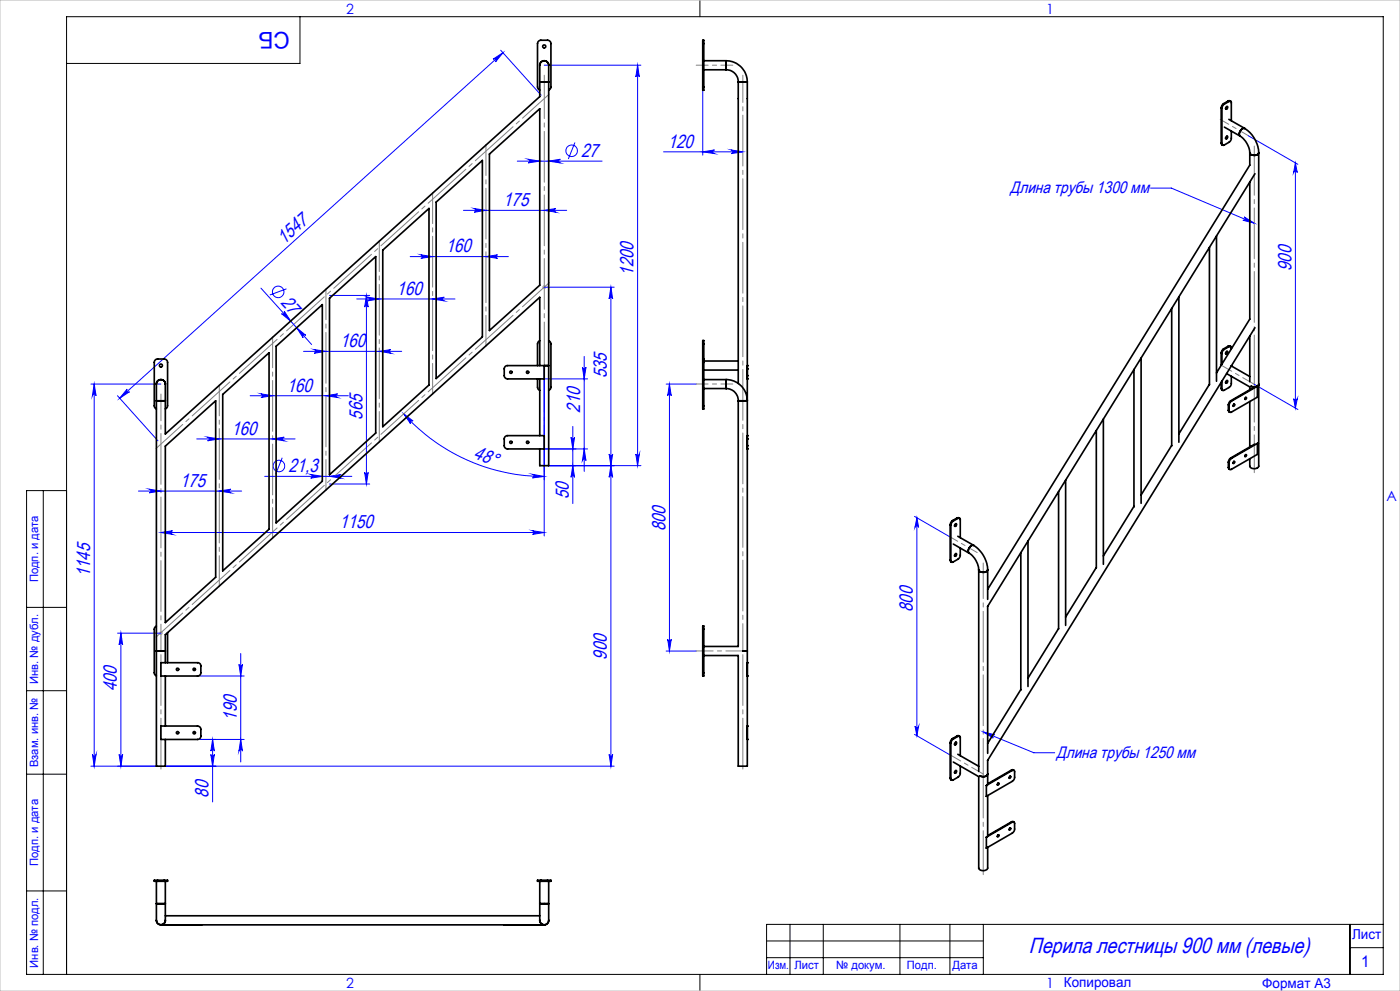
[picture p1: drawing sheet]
<svg xmlns="http://www.w3.org/2000/svg" width="420mm" height="297mm" viewBox="0 0 420 297" stroke-linecap="round" stroke-linejoin="round" font-family="sans-serif">
<g fill="none" stroke="#00f" stroke-width=".3">
<path d="M147.9 17.7l3-1.9-2.2 2.8a.55 .55 0 0 0 0-.8 .55 .55 0 0 0-.8-.1zM150.2 15.1l12.1 13.4M150.9 15.8l-115 103.6M163.3 19.5h29M191.3 19.5l.5 3.6a.53 .53 0 0 0-.5-.6 .53 .53 0 0 0-.6 .6zM191.3 19.5v120.1M210.8 27.1v19.4M155.2 48.3h25.4M158.4 47.7l3.5 .6-3.5 .5a.55 .55 0 0 0 .5-.5 .55 .55 0 0 0-.5-.6zM164.6 48.3l3.5-.6a.55 .55 0 0 0-.5 .6 .55 .55 0 0 0 .5 .5zM172.5 42.7l-2 5M199.1 45.5h23.7"/>
<path d="M210.8 45.5l3.5-.6a.55 .55 0 0 0-.5 .6 .55 .55 0 0 0 .5 .5zM219.3 44.9l3.5 .6-3.5 .5a.55 .55 0 0 0 .6-.5 .55 .55 0 0 0-.6-.6zM345.2 56.4h6.2l24.9 10.5M374.5 40.7l14.9 8.5M388.6 48.9l.6 2.8a.56 .56 0 0 0-.6-.4 .56 .56 0 0 0-.5 .4zM388.6 48.9v73.4M123 76.9h29.5M126.3 76.4l3.5 .5-3.5 .5a.53 .53 0 0 0 .5-.5 .53 .53 0 0 0-.5-.5zM139 63h31M142.3 62.5l3.5 .5-3.5 .6a.55 .55 0 0 0 .5-.5 .55 .55 0 0 0-.5-.6zM145.8 76.9l3.5-.5a.53 .53 0 0 0-.5 .5 .53 .53 0 0 0 .5 .5zM163.3 63l3.5-.5a.55 .55 0 0 0-.5 .6 .55 .55 0 0 0 .5 .5z"/>
<path d="M373.2 65l3.1 1.9-3.4-.9a.53 .53 0 0 0 .6-.3 .53 .53 0 0 0-.3-.7zM78.3 86.4l15.2 16.9M84.5 94a.55 .55 0 0 0 .7 0 .55 .55 0 0 0 .1-.7l1.9 2.9zM85.9 86.6l-4.9 1.8M89 98.2l2.7 2.3a.52 .52 0 0 0-.7 0 .52 .52 0 0 0-.1 .7zM98.8 88.5h12.1M107 89.6h29.5M109.9 88.5l.6 3.5a.53 .53 0 0 0-.6-.5 .53 .53 0 0 0-.5 .5zM109.9 88.5v56.6M110.3 89.1l3.5 .5-3.5 .6a.55 .55 0 0 0 .5-.6 .55 .55 0 0 0-.5-.5zM129.8 89.6l3.5-.5a.55 .55 0 0 0-.6 .5 .55 .55 0 0 0 .6 .6zM163.3 86.1h21"/>
<path d="M183.3 86.1l.5 3.5a.53 .53 0 0 0-.5-.5 .53 .53 0 0 0-.6 .5zM183.3 86.1v143.5M27.3 115.1h21M28.3 115.1l.5 3.5a.55 .55 0 0 0-.5-.5 .55 .55 0 0 0-.6 .5zM28.3 115.1v114.5M35.2 118.6l12.2 13.5M38.1 116.6a.52 .52 0 0 0 0 .8 .52 .52 0 0 0 .7 0l-2.9 2zM75 118.6h29.5M78.3 118l3.5 .6-3.5 .5a.55 .55 0 0 0 .5-.5 .55 .55 0 0 0-.5-.6zM91.1 105.3h29.4M94.3 104.8l3.5 .5-3.5 .6a.55 .55 0 0 0 .5-.6 .55 .55 0 0 0-.5-.5zM97.8 118.6l3.5-.6a.55 .55 0 0 0-.6 .6 .55 .55 0 0 0 .6 .5z"/>
<path d="M113.8 105.3l3.5-.5a.55 .55 0 0 0-.5 .5 .55 .55 0 0 0 .5 .6zM163.3 109.6v51M163.3 113.6h13M174.7 110.1a.53 .53 0 0 0 .6 .5 .53 .53 0 0 0 .5-.5l-.5 3.5zM175.3 106.8v34.5M199.8 115.1h9M200.8 115.1v80M200.8 115.1l.6 3.5a.53 .53 0 0 0-.6-.5 .53 .53 0 0 0-.5 .5zM376.3 115.2l13.1 7.5M388.1 119.5a.58 .58 0 0 0 .5 .4 .58 .58 0 0 0 .6-.4l-.6 2.8zM59 131.5h29.5M62.3 131l3.5 .5-3.5 .6a.55 .55 0 0 0 .5-.5 .55 .55 0 0 0-.5-.6z"/>
<path d="M81.8 131.5l3.5-.5a.55 .55 0 0 0-.5 .6 .55 .55 0 0 0 .5 .5zM84.7 137.2l-2 4.9M121.1 124l2.8 2.2a.54 .54 0 0 0-.7 0 .54 .54 0 0 0 0 .7zM121.1 124a56.7 56.7 0 0 0 42.2 18.8M163.3 134.5h13M164.3 139.6h28M171.3 131.1a.53 .53 0 0 0 .5 .5 .53 .53 0 0 0 .6-.5l-.6 3.4zM171.8 127.8v23.1M171.8 139.6l.6 3.4a.53 .53 0 0 0-.6-.5 .53 .53 0 0 0-.5 .5zM175.3 134.5l.5 3.5a.53 .53 0 0 0-.5-.5 .53 .53 0 0 0-.6 .5zM182.7 136.1a.53 .53 0 0 0 .6 .5 .53 .53 0 0 0 .5-.5l-.5 3.5zM183.3 139.6l.5 3.4a.53 .53 0 0 0-.5-.5 .53 .53 0 0 0-.6 .5z"/>
<path d="M190.7 136.1a.53 .53 0 0 0 .6 .5 .53 .53 0 0 0 .5-.5l-.5 3.5zM41.5 147.2h31M44.8 146.6l3.5 .6-3.5 .5a.55 .55 0 0 0 .5-.5 .55 .55 0 0 0-.5-.6zM48.3 159.6l3.5-.5a.55 .55 0 0 0-.5 .5 .55 .55 0 0 0 .5 .6zM48.3 159.6h115M65.8 147.2l3.5-.6a.55 .55 0 0 0-.6 .6 .55 .55 0 0 0 .6 .5zM79.4 142.8h26.2M93.2 142.2l3.5 .6-3.5 .5a.55 .55 0 0 0 .5-.6 .55 .55 0 0 0-.5-.5zM98.8 142.8l3.5-.6a.55 .55 0 0 0-.5 .5 .55 .55 0 0 0 .5 .6zM98.8 145.1h12.1M109.4 141.6a.53 .53 0 0 0 .5 .5 .53 .53 0 0 0 .6-.5l-.6 3.5zM159.8 142.2l3.5 .6-3.6 .4a.53 .53 0 0 0 .6-.5 .53 .53 0 0 0-.5-.5z"/>
<path d="M159.8 159.1l3.5 .5-3.5 .6a.55 .55 0 0 0 .5-.6 .55 .55 0 0 0-.5-.5zM274.4 154.8l10.3 6M275.1 155.2l.5 2.8a.56 .56 0 0 0-.6-.4 .56 .56 0 0 0-.5 .4zM275.1 155.2v65.3M35.3 189.8h13M36.3 189.8l.5 3.4a.53 .53 0 0 0-.5-.5 .53 .53 0 0 0-.6 .5zM36.3 189.8v39.8M71.7 199.1a.53 .53 0 0 0 .5 .5 .53 .53 0 0 0 .5-.5l-.5 3.5zM72.2 195.9v32.4M199.8 195.1h9M200.3 191.6a.53 .53 0 0 0 .5 .5 .53 .53 0 0 0 .6-.5l-.6 3.5zM59.3 202.6h13.9"/>
<path d="M274.5 217.6a.56 .56 0 0 0 .5 .5 .56 .56 0 0 0 .6-.5l-.5 2.9zM295 219.4l15.2 6.2h6.2M295 219.4l3.4 .8a.53 .53 0 0 0-.7 .3 .53 .53 0 0 0 .3 .7zM27.7 226.1a.55 .55 0 0 0 .6 .5 .55 .55 0 0 0 .5-.5l-.5 3.5zM35.7 226.1a.53 .53 0 0 0 .6 .5 .53 .53 0 0 0 .5-.5l-.5 3.5zM46.9 229.6h-19.6M49.6 229.6h134.7M59.3 221.6h13.9M63.3 226.1a.53 .53 0 0 0 .5 .5 .53 .53 0 0 0 .5-.5l-.5 3.5zM63.8 221.6v18.7M63.8 221.6l.5 3.5a.53 .53 0 0 0-.5-.5 .53 .53 0 0 0-.5 .5zM72.2 221.6l.5 3.5a.53 .53 0 0 0-.5-.5 .53 .53 0 0 0-.5 .5z"/>
<path d="M182.7 226.1a.53 .53 0 0 0 .6 .5 .53 .53 0 0 0 .5-.5l-.5 3.5zM274.4 220.1l10.3 6"/>
<circle cx="171.5" cy="45.2" r="1.73"/>
<circle cx="83.4" cy="87.5" r="1.72"/>
<circle cx="83.7" cy="139.7" r="1.73"/>
</g>
<path d="M162.8 86.1h1M162.9 85.7l.7 .7M163.3 85.6v1M163.6 85.7l-.7 .7M47.8 189.8h1M47.9 189.4l.7 .7M48.3 189.3v.9M48.6 189.4l-.7 .7" fill="none" stroke="#c0c0c0" stroke-width=".7" stroke-linecap="butt"/>
<path d="M222.9 195.1h-14" fill="none" stroke="#808080" stroke-width=".3" stroke-dasharray="15.2 1.3 1.3 1.3" stroke-dashoffset="10.1"/>
<path d="M222.9 195.1v-172.6" fill="none" stroke="#808080" stroke-width=".3" stroke-dasharray="15.2 1.3 1.3 1.3" stroke-dashoffset="7.1"/>
<path d="M48.3 231.6v-36.5M222.9 231.6v-36.5" fill="none" stroke="#808080" stroke-width=".3" stroke-dasharray="15.2 1.3 1.3 1.3" stroke-dashoffset="-1.1"/>
<path d="M219.9 19.5h-11M219.9 115.1h-11" fill="none" stroke="#808080" stroke-width=".3" stroke-dasharray="15.2 1.3 1.3 1.3" stroke-dashoffset="11.6"/>
<path d="M376.3 115.2l-10.2-5.9M295 232l-10.2-5.9" fill="none" stroke="#808080" stroke-width=".3" stroke-dasharray="15.2 1.3 1.3 1.3" stroke-dashoffset="11.2"/>
<path d="M295 232v-63.3" fill="none" stroke="#808080" stroke-width=".3" stroke-dasharray="15.2 1.3 1.3 1.3" stroke-dashoffset="4.6"/>
<path d="M295 262.1v-30.1" fill="none" stroke="#808080" stroke-width=".3" stroke-dasharray="15.2 1.3 1.3 1.3" stroke-dashoffset="2.1"/>
<path d="M374.5 40.6l-8.4-4.8M293.2 165.6l-8.4-4.9" fill="none" stroke="#808080" stroke-width=".3" stroke-dasharray="15.2 1.3 1.3 1.3" stroke-dashoffset="12.3"/>
<path d="M376.3 115.2v-71.4" fill="none" stroke="#808080" stroke-width=".3" stroke-dasharray="15.2 1.3 1.3 1.3" stroke-dashoffset=".5"/>
<path d="M376.3 141.7v-26.5" fill="none" stroke="#808080" stroke-width=".3" stroke-dasharray="15.2 1.3 1.3 1.3" stroke-dashoffset="3.9"/>
<path d="M163.3 109.5v-87" fill="none" stroke="#808080" stroke-width=".3" stroke-dasharray="15.2 1.3 1.3 1.3" stroke-dashoffset="2.2"/>
<path d="M163.3 141.5v-32" fill="none" stroke="#808080" stroke-width=".3" stroke-dasharray="15.2 1.3 1.3 1.3" stroke-dashoffset="1.1"/>
<path d="M48.3 195.1v-77" fill="none" stroke="#808080" stroke-width=".3" stroke-dasharray="15.2 1.3 1.3 1.3" stroke-dashoffset="7.2"/>
<path d="M46.8 134.4l118-106.2M46.8 190.9l118-106.2" fill="none" stroke="#808080" stroke-width=".3" stroke-dasharray="15.2 1.3 1.3 1.3" stroke-dashoffset="4.4"/>
<path d="M129.8 118.2v-60.5M145.8 103.8v-60.5M113.8 132.6v-60.5M97.8 147v-60.5M65.8 175.8v-60.5M81.8 161.4v-60.5" fill="none" stroke="#808080" stroke-width=".3" stroke-dasharray="15.2 1.3 1.3 1.3" stroke-dashoffset="5.9"/>
<g fill="none" stroke="#000" stroke-width=".3">
<path d="M90 5v14h-70M210 0v5M13 147v145M20 147h-12v145h407v-287h-395v287M8 182h12M8 207h12M8 232h12M8 267h12M237 277v15M247 277v15M270 277v15M285 277v15"/>
<path d="M295 277v15M405 277v15M415 277h-185v15M210 292v5M230 282h65M230 287h65M405 284h10"/>
</g>
<path d="M0 0h420v297h-420z" fill="none" stroke="#c0c0c0" stroke-width=".3"/>
<g fill="#00f">
<path d="M373.2 65l3.1 1.9-3.4-.9a.53 .53 0 0 0 .6-.3 .53 .53 0 0 0-.3-.7zM295 219.4l3.4 .8a.53 .53 0 0 0-.7 .3 .53 .53 0 0 0 .3 .7z"/>
<path d="M36.3 189.8l.5 3.4a.53 .53 0 0 0-.5-.5 .53 .53 0 0 0-.6 .5zM35.7 226.1a.53 .53 0 0 0 .6 .5 .53 .53 0 0 0 .5-.5l-.5 3.5zM183.3 86.1l.5 3.5a.53 .53 0 0 0-.5-.5 .53 .53 0 0 0-.6 .5zM182.7 136.1a.53 .53 0 0 0 .6 .5 .53 .53 0 0 0 .5-.5l-.5 3.5z"/>
<path d="M89 98.2l2.7 2.3a.52 .52 0 0 0-.7 0 .52 .52 0 0 0-.1 .7zM84.5 94a.55 .55 0 0 0 .7 0 .55 .55 0 0 0 .1-.7l1.9 2.9z"/>
<path d="M159.8 159.1l3.5 .5-3.5 .6a.55 .55 0 0 0 .5-.6 .55 .55 0 0 0-.5-.5zM48.3 159.6l3.5-.5a.55 .55 0 0 0-.5 .5 .55 .55 0 0 0 .5 .6z"/>
<path d="M44.8 146.6l3.5 .6-3.5 .5a.55 .55 0 0 0 .5-.5 .55 .55 0 0 0-.5-.6zM65.8 147.2l3.5-.6a.55 .55 0 0 0-.6 .6 .55 .55 0 0 0 .6 .5zM142.3 62.5l3.5 .5-3.5 .6a.55 .55 0 0 0 .5-.5 .55 .55 0 0 0-.5-.6zM163.3 63l3.5-.5a.55 .55 0 0 0-.5 .6 .55 .55 0 0 0 .5 .5zM158.4 47.7l3.5 .6-3.5 .5a.55 .55 0 0 0 .5-.5 .55 .55 0 0 0-.5-.6zM164.6 48.3l3.5-.6a.55 .55 0 0 0-.5 .6 .55 .55 0 0 0 .5 .5zM210.8 45.5l3.5-.6a.55 .55 0 0 0-.5 .6 .55 .55 0 0 0 .5 .5zM219.3 44.9l3.5 .6-3.5 .5a.55 .55 0 0 0 .6-.5 .55 .55 0 0 0-.6-.6z"/>
<path d="M94.3 104.8l3.5 .5-3.5 .6a.55 .55 0 0 0 .5-.6 .55 .55 0 0 0-.5-.5zM113.8 105.3l3.5-.5a.55 .55 0 0 0-.5 .5 .55 .55 0 0 0 .5 .6z"/>
<path d="M126.3 76.4l3.5 .5-3.5 .5a.53 .53 0 0 0 .5-.5 .53 .53 0 0 0-.5-.5zM145.8 76.9l3.5-.5a.53 .53 0 0 0-.5 .5 .53 .53 0 0 0 .5 .5z"/>
<path d="M110.3 89.1l3.5 .5-3.5 .6a.55 .55 0 0 0 .5-.6 .55 .55 0 0 0-.5-.5zM129.8 89.6l3.5-.5a.55 .55 0 0 0-.6 .5 .55 .55 0 0 0 .6 .6z"/>
<path d="M62.3 131l3.5 .5-3.5 .6a.55 .55 0 0 0 .5-.5 .55 .55 0 0 0-.5-.6zM81.8 131.5l3.5-.5a.55 .55 0 0 0-.5 .6 .55 .55 0 0 0 .5 .5zM78.3 118l3.5 .6-3.5 .5a.55 .55 0 0 0 .5-.5 .55 .55 0 0 0-.5-.6zM97.8 118.6l3.5-.6a.55 .55 0 0 0-.6 .6 .55 .55 0 0 0 .6 .5z"/>
<path d="M93.2 142.2l3.5 .6-3.5 .5a.55 .55 0 0 0 .5-.6 .55 .55 0 0 0-.5-.5zM98.8 142.8l3.5-.6a.55 .55 0 0 0-.5 .5 .55 .55 0 0 0 .5 .6z"/>
<path d="M147.9 17.7l3-1.9-2.2 2.8a.55 .55 0 0 0 0-.8 .55 .55 0 0 0-.8-.1zM38.1 116.6a.52 .52 0 0 0 0 .8 .52 .52 0 0 0 .7 0l-2.9 2z"/>
<path d="M190.7 136.1a.53 .53 0 0 0 .6 .5 .53 .53 0 0 0 .5-.5l-.5 3.5zM191.3 19.5l.5 3.6a.53 .53 0 0 0-.5-.6 .53 .53 0 0 0-.6 .6zM175.3 134.5l.5 3.5a.53 .53 0 0 0-.5-.5 .53 .53 0 0 0-.6 .5zM174.7 110.1a.53 .53 0 0 0 .6 .5 .53 .53 0 0 0 .5-.5l-.5 3.5zM27.7 226.1a.55 .55 0 0 0 .6 .5 .55 .55 0 0 0 .5-.5l-.5 3.5zM28.3 115.1l.5 3.5a.55 .55 0 0 0-.5-.5 .55 .55 0 0 0-.6 .5zM274.5 217.6a.56 .56 0 0 0 .5 .5 .56 .56 0 0 0 .6-.5l-.5 2.9zM275.1 155.2l.5 2.8a.56 .56 0 0 0-.6-.4 .56 .56 0 0 0-.5 .4zM388.1 119.5a.58 .58 0 0 0 .5 .4 .58 .58 0 0 0 .6-.4l-.6 2.8zM388.6 48.9l.6 2.8a.56 .56 0 0 0-.6-.4 .56 .56 0 0 0-.5 .4z"/>
<path d="M109.4 141.6a.53 .53 0 0 0 .5 .5 .53 .53 0 0 0 .6-.5l-.6 3.5zM109.9 88.5l.6 3.5a.53 .53 0 0 0-.6-.5 .53 .53 0 0 0-.5 .5z"/>
<path d="M72.2 221.6l.5 3.5a.53 .53 0 0 0-.5-.5 .53 .53 0 0 0-.5 .5zM71.7 199.1a.53 .53 0 0 0 .5 .5 .53 .53 0 0 0 .5-.5l-.5 3.5z"/>
<path d="M171.3 131.1a.53 .53 0 0 0 .5 .5 .53 .53 0 0 0 .6-.5l-.6 3.4zM171.8 139.6l.6 3.4a.53 .53 0 0 0-.6-.5 .53 .53 0 0 0-.5 .5zM63.8 221.6l.5 3.5a.53 .53 0 0 0-.5-.5 .53 .53 0 0 0-.5 .5zM63.3 226.1a.53 .53 0 0 0 .5 .5 .53 .53 0 0 0 .5-.5l-.5 3.5zM183.3 139.6l.5 3.4a.53 .53 0 0 0-.5-.5 .53 .53 0 0 0-.6 .5zM182.7 226.1a.53 .53 0 0 0 .6 .5 .53 .53 0 0 0 .5-.5l-.5 3.5zM200.8 115.1l.6 3.5a.53 .53 0 0 0-.6-.5 .53 .53 0 0 0-.5 .5zM200.3 191.6a.53 .53 0 0 0 .5 .5 .53 .53 0 0 0 .6-.5l-.6 3.5z"/>
<path d="M121.1 124l2.8 2.2a.54 .54 0 0 0-.7 0 .54 .54 0 0 0 0 .7zM159.8 142.2l3.5 .6-3.6 .4a.53 .53 0 0 0 .6-.5 .53 .53 0 0 0-.5-.5z"/>
</g>
<g fill="none" stroke="#000" stroke-width=".5">
<path d="M210.8 13v-.9h.3v.9M210.8 13h.3M210.8 13v13.1M211.1 18.2h6.7M211.1 13v13.1M217.8 18.2a6.4 6.4 0 0 1 6.4 6.3M217.8 18.2v2.7M161.9 24.5v-2.8a4.1 4.1 0 0 1 .6-3.2 1.53 1.53 0 0 1 1.8 .2 1.53 1.53 0 0 1 .3 1.8v4M161.9 24.5h2.7M161.9 27l-.5-.4-.1-.5v-13.1a1.02 1.02 0 0 1 1-.9h2a1.02 1.02 0 0 1 1 .9v13.1l-.1 .4-.6 .5M161.9 24.5v4.5l-112.3 101.1v-10M164.6 24.5v115.1h-2.7v-5.1"/>
<path d="M210.8 26.1v.1a.5 .5 0 0 0 .3 .9v-1M210.8 26.1h.3M211.1 20.9h6.7M217.8 20.9a3.6 3.6 0 0 1 3.7 3.6M221.5 24.5h2.7M221.5 24.5v90.4M224.2 24.5v205.1h-2.7v-33.1h-10.4M366.4 32.3l.2 .1M366.4 32.3v10.6M366.6 32.4v10.6M367.1 31.1l-.5 .5-.2 .7M367.1 31.1l.2 .1"/>
<path d="M367.3 31.2l-.5 .5-.2 .7M367.3 38.1l4.8 2.7M367.8 32.1a.29 .29 0 0 1 .5-.2 .29 .29 0 0 1-.1 .5 .28 .28 0 0 1-.2 .3 .28 .28 0 0 1-.3-.2zM368.1 31.9l-.4 .7M368.5 30.3h.7M368.5 30.3l.2 .1M368.5 30.3l-1.4 .8M368.7 35.8l4.7 2.7M368.7 30.4a.41 .41 0 0 1 .5-.1 .41 .41 0 0 1 .2 .5v5.4M368.7 30.4l-1.4 .8M369.4 39.3l-.2 2.8-1.9 1.4a.44 .44 0 0 1-.5 0 .44 .44 0 0 1-.2-.5M373.4 38.5a9.2 9.2 0 0 1 4.2 7.3"/>
<path d="M373.4 38.5a1.55 1.55 0 0 0-1.3 2.3M146.8 46.2l15.1-13.6v52.9l-15.1 13.6zM366.4 42.9l.4 .6M366.4 42.9l.2 .1M367.8 41l.1-.1a.26 .26 0 0 1 .4 0 .26 .26 0 0 1-.1 .4 .28 .28 0 0 1-.2 .3 .28 .28 0 0 1-.3-.3zM368.1 40.8l-.4 .7M372.1 40.8a6.7 6.7 0 0 1 2.8 5M374.9 45.8a1.54 1.54 0 0 0 2.7 0M374.9 45.8v3.7l-78.6 127.1M374.9 54.6v41.1M376.5 52.1l-80.2 129.7M377.6 45.8v93.9a1.54 1.54 0 0 1-2.7 0v-2.2"/>
<path d="M114.8 75l13.9-12.5v52.9l-13.9 12.5zM130.8 60.6l13.9-12.5v52.9l-13.9 12.4zM362.8 74.2v41.2M364.9 70.7v43.6M98.8 89.4l13.9-12.5v52.9l-13.9 12.5zM351.5 92.5v41.2M353.7 89v43.5M374.9 95.6l-10 16.2M376.5 98.2l-80.2 129.7M66.8 118.2l13.9-12.5v52.9l-13.9 12.5zM82.8 103.8l13.9-12.5v52.9l-13.9 12.5zM151.6 109.9l.5-.3h11.2v4h-11a.96 .96 0 0 1-1-1v-2.3z"/>
<path d="M161.3 113.6v2.5l.1 .5 .5 .4M161.9 102.1l-.5 .4-.1 .5v6.6M161.9 109.6v-20.5l-112.3 101.1v8.4M161.9 113.6v17M163.3 109.6h1.3M164.6 102.1l.5 .4 .2 .5v13.1l-.2 .5-.5 .4M210.8 103v-.1a.5 .5 0 0 1 .3-.8v.9M210.8 107.6v1M210.8 107.6h.3M210.8 103v4.6M210.8 108.6v13M210.8 103h.3"/>
<path d="M210.8 108.6h.3M211.1 107.6v1M211.1 116.4h6.7M211.1 113.8h6.7M211.1 110.9h10.4M211.1 108.2h10.4M211.1 103v4.6M211.1 108.6v13M217.8 116.4a3.6 3.6 0 0 1 3.7 3.7M217.8 113.8a6.1 6.1 0 0 1 6.2 6.3h-2.5M217.8 113.8v2.6M224.2 112.6v1"/>
<path d="M224.2 113.6h.1M224.2 109.6h.1M224.2 109.6v1M224.2 112.6h.1M224.2 110.6h.1M340.2 110.7v41.2M342.3 107.3v43.5M362.8 115.2l-9.1 14.8M366.4 116.4l.4 .6M366.4 105.8v3.7M366.4 114.6v1.8M366.4 105.8l.2 .1"/>
<path d="M366.4 116.4l.2 .2M366.6 105.9v3.2M366.6 114.2v2.4M367.1 104.6l-.5 .5-.2 .7M367.1 104.6l.2 .1M367.3 104.7l-.5 .5-.2 .7M367.8 114.2a.29 .29 0 0 1 .5-.1 .29 .29 0 0 1-.1 .4 .3 .3 0 0 1-.4 .4 .3 .3 0 0 1 0-.6zM367.8 105.5a.31 .31 0 0 1 .5-.1 .31 .31 0 0 1-.1 .5l-.1 .1a.26 .26 0 0 1-.4 0 .26 .26 0 0 1 .1-.4zM368 112l6.9 4v.8M368.1 105.3l-.4 .7M368.1 114l-.4 .7M368.5 103.7l.7 .1"/>
<path d="M368.5 103.7l.2 .2M368.5 103.7l-1.4 .9M368.7 103.9a.41 .41 0 0 1 .5-.1 .41 .41 0 0 1 .2 .5v.3M368.7 103.9l-1.4 .8M369.4 109.7h.1M369.4 112.8l-.2 2.8-1.9 1.3a.44 .44 0 0 1-.5 .1 .44 .44 0 0 1-.2-.4M369.4 109.7l5.5 3.2M373.7 119.1a.28 .28 0 0 1 .2 .4 .28 .28 0 0 1-.4 0zM373.7 119.1l-.2 .5M374.9 100.7v13.7M375.3 115.7l.7 .3 1.2-.3M376.4 116l-7.2 4.1"/>
<path d="M377.2 115.7v3.3l-7.8 4.5a.44 .44 0 0 1-.5 0 .44 .44 0 0 1-.2-.4M377.2 115.7h.1M377.2 115.7l-7.8 4.5M377.6 115.2l-.4 .5M46.9 120.1v-2.5a5.6 5.6 0 0 1 .4-3.5 1.45 1.45 0 0 1 1.8 0 1.45 1.45 0 0 1 .5 1.7v4.3M46.9 120.1h2.7M46.9 120.1v109.5h2.7v-8M46.9 122.6l-.6-.8v-13.2a1.02 1.02 0 0 1 1-1h2a1.02 1.02 0 0 1 1 1v13l-.2 .6-.5 .4M49.6 133.7l15.1-13.6v52.9l-15.1 13.6zM151.6 130.8l.5-.2h11.2v3.9h-11a.96 .96 0 0 1-1-.9v-2.2zM210.8 121.6v1h.3v-1M210.8 121.6h.3"/>
<path d="M221.5 120.1v73.6h-10.4M224.2 133.6v.9M224.2 134.5h.1M224.2 130.6h.1M224.2 130.6v.9M224.2 133.6h.1M224.2 131.5h.1M328.9 129v41.2M331 125.6v43.5M351.5 133.5l-9.2 14.8M368.5 123l.4 .5M368.5 121.3l.2 .2"/>
<path d="M368.5 123l.2 .1M368.5 121.3v1.7M368.5 138.5v1.6M368.5 138.5l.2 .1M368.7 121.5v1.6M368.7 138.6v1.6M369.2 120.1l-.5 .5-.2 .7M369.2 137.3l-.5 .5-.2 .7M369.2 120.1l.2 .1M369.2 137.3l.2 .1M369.4 120.2l-.5 .6-.2 .7M369.4 137.4l-.5 .5-.2 .7"/>
<path d="M370.1 121.2a.23 .23 0 0 1 .2 .2 .23 .23 0 0 1-.1 .3 .23 .23 0 0 1-.3-.1zM370.1 138.4a.23 .23 0 0 1 .2 .1 .23 .23 0 0 1-.1 .3 .23 .23 0 0 1-.3-.1zM370.2 121.1l-.3 .5M370.2 138.3l-.3 .5M370.2 138.3h.1M373.6 136.3a.23 .23 0 0 1 .3 .2 .23 .23 0 0 1-.2 .3 .23 .23 0 0 1-.2-.1zM373.7 136.3l-.2 .4M373.7 136.3h.1M374.9 120.3v13.7M376.4 133.1l-7.2 4.2M377.2 132.9v3.3l-7.8 4.4a.44 .44 0 0 1-.5 .1 .44 .44 0 0 1-.2-.5M377.2 132.9h.1"/>
<path d="M377.2 132.9l-7.8 4.5M285 157.3l.3 .1M285 157.3v10.6M285.3 157.4v10.6M285.8 156l-.5 .6-.3 .7M285.8 156l.2 .2M286 156.2l-.5 .5-.2 .7M286.6 157.1a.3 .3 0 0 1 .4 .1 .3 .3 0 0 1-.2 .4v.1a.3 .3 0 0 1-.5-.1 .3 .3 0 0 1 .2-.4zM286.8 156.9l-.4 .8M287.2 155.2l.7 .1M287.2 155.2l.2 .2M287.2 155.2l-1.4 .8"/>
<path d="M287.4 155.4a.42 .42 0 0 1 .5-.1 .42 .42 0 0 1 .2 .4v5.4M287.4 155.4l-1.4 .8M317.6 147.4v41.1M319.7 143.9v43.5M340.2 151.8l-9.2 14.8M368.5 140.1l.4 .6M368.5 140.1l.2 .1M285 167.9l.5 .6M285 167.9l.3 .1M286 163.1l4.8 2.7M286.6 166a.26 .26 0 0 1 .4 0 .26 .26 0 0 1-.1 .4 .28 .28 0 0 1-.2 .3 .28 .28 0 0 1-.4-.3zM286.8 165.9l-.4 .7"/>
<path d="M287.3 160.7l4.8 2.7M288.1 164.2l-.1 2.7-.3 .5-1.7 1a.42 .42 0 0 1-.5 .1 .42 .42 0 0 1-.2-.5M290.8 165.8a6.5 6.5 0 0 1 2.8 4.9M292.1 163.4a9.2 9.2 0 0 1 4.2 7.3M292.1 163.4a1.55 1.55 0 0 0-1.3 2.4M293.6 170.7a1.55 1.55 0 0 0 2.7 0M293.6 170.7v60.5M296.3 170.7v8.9M306.2 165.6v41.2M308.4 162.2v43.5M328.9 170.1l-9.2 14.8M46.9 195.1h2.7"/>
<path d="M46.9 187.7l-.6 .7v13.4l.6 .7M48.3 198.6h11a.96 .96 0 0 1 1 1v2a.96 .96 0 0 1-1 1h-11zM50.3 189.6v9M210.8 188.6v-.2a.5 .5 0 0 1 .3-.8v1M210.8 188.6v13M210.8 188.6h.3M211.1 188.6v13M222.8 195.1h1.4M224.2 198.6h.1M296.3 181.7v44.1M317.6 188.4l-9.2 14.8M48.3 217.6h11a1.02 1.02 0 0 1 1 1v2a1.02 1.02 0 0 1-1 1h-11z"/>
<path d="M49.6 202.6v15M210.8 201.6v1h.3v-1M210.8 201.6h.3M224.2 202.6h.1M224.2 217.6h.1M306.2 206.7l-9.9 16.1M224.2 221.6h.1M285 233.2l.5 .6M285 222.6v10.6M285 222.6l.3 .1M285 233.2l.3 .1M285.3 222.7v10.6"/>
<path d="M285.8 221.4l-.5 .5-.3 .7M285.8 221.4l.2 .1M286 221.5l-.5 .5-.2 .7M286 228.4l7.6 4.4v27.4a1.57 1.57 0 0 0 2.7 0v-6.2M286.5 231.1a.31 .31 0 0 1 .5-.1 .31 .31 0 0 1-.2 .5v.1a.28 .28 0 0 1-.5 0 .28 .28 0 0 1 .1-.4zM286.5 222.6l.1-.1a.23 .23 0 0 1 .3 0 .23 .23 0 0 1 0 .3v.2a.28 .28 0 0 1-.3 .2 .28 .28 0 0 1-.3-.2zM286.8 222.4l-.4 .7M286.8 230.9l-.4 .7M287.2 220.6h.7M287.2 220.6l.2 .1M287.2 220.6l-1.4 .8M287.3 226.1l6.3 3.6"/>
<path d="M287.4 220.7a.42 .42 0 0 1 .5-.1 .42 .42 0 0 1 .2 .5v5.4M287.4 220.7l-1.4 .8M288.1 229.6l-.1 2.6-.3 .5-1.7 1a.44 .44 0 0 1-.5 .1 .44 .44 0 0 1-.2-.5M295.9 235.4h.1M295.9 238.7h.1M295.9 235.4v3.3M296.3 232l-.2 .4-.6 .3-1.5-.2M296.3 227.9v7l7.2-4.1M296.3 238.4v12l7.2-4.1M299.4 234.7a.26 .26 0 0 1 .2 .4 .26 .26 0 0 1-.4 0zM299.5 234.7l-.3 .5M303 232.7l-.3 .4"/>
<path d="M303.5 230.8l.7 .1M303.5 230.8l.2 .1M303.7 230.9a.43 .43 0 0 1 .5-.1 .43 .43 0 0 1 .2 .5v1.8l-.4 .9-8.1 4.7M303.7 230.9l-7.8 4.5M295.9 250.9h.1M295.9 254.2h.1M295.9 250.9v3.3M299.4 250.2h.2l.1 .3-.4 .3zM299.5 250.2l-.3 .5M299.5 250.2h.1M303 248.2l-.3 .4M303 248.1v.1"/>
<path d="M303.5 246.3l.7 .1M303.5 246.3l.2 .1M303.7 246.4a.43 .43 0 0 1 .5 0 .43 .43 0 0 1 .2 .4v1.8l-.4 .9-8.1 4.7M303.7 246.4l-7.8 4.5M46.9 270.8v2.5a5.5 5.5 0 0 0 .4 3.5 1.45 1.45 0 0 0 1.8 0 1.45 1.45 0 0 0 .5-1.7v-4.3M46.9 270.8h2.7M46.9 264.1v6.7M47.3 263.8h-1v.3h1M47.3 263.8h2M47.3 264.1h2M47.3 263.8v.3M48.3 277.2h.1"/>
<path d="M48.3 277.2h115M49.3 263.8h.2a.5 .5 0 0 1 .8 .3h-1M49.3 263.8v.3M49.6 264.1v6.7M49.6 274.5h112.3M59.3 277.2h1M59.3 277.2h.1M60.3 277.2h.1M151.3 277.2h.1M151.3 277.2h1M152.3 277.2h.1M161.9 270.8v2.5a6 6 0 0 0 .4 3.4l1 .5"/>
<path d="M161.9 270.8h2.7M161.9 264.1v6.7M162.3 263.8h-.2a.5 .5 0 0 0-.8 .3h1M162.3 263.8v.3M162.3 263.8h2M162.3 264.1h2M163.3 277.2h.1M164.3 263.8h.2a.5 .5 0 0 1 .8 .3h-1M164.3 263.8v.3M164.6 270.8v2.5a6 6 0 0 1-.3 3.4l-1 .5M164.6 264.1v6.7"/>
<circle cx="163.3" cy="13.9" r=".46"/>
<circle cx="48.3" cy="109.5" r=".45"/>
<circle cx="153.3" cy="111.6" r=".36"/>
<circle cx="158.3" cy="111.5" r=".35"/>
<circle cx="153.3" cy="132.6" r=".36"/>
<circle cx="158.3" cy="132.5" r=".35"/>
<circle cx="53.3" cy="200.6" r=".36"/>
<circle cx="53.3" cy="219.6" r=".35"/>
<circle cx="58.3" cy="200.6" r=".36"/>
<circle cx="58.3" cy="219.6" r=".35"/>
<circle cx="303" cy="233" r=".3"/>
<circle cx="303" cy="248.5" r=".3"/>
</g>
<text font-size="6.9" fill="#00f" x="86.9" y="9.4" transform="rotate(-180 86.9 9.4)">СБ</text>
<text font-size="6.6" fill="#00f" x="308.7" y="285.7">Перила лестницы 900 мм (левые)</text>
<g font-size="5.7" fill="#00f">
<text x="174.4" y="47">27</text>
<text x="200.3" y="44.2">120</text>
<text x="151" y="61.8">175</text>
<text x="85.2" y="73.3" transform="rotate(-42 85.2 73.3)">1547</text>
<text x="133.8" y="75.7">160</text>
<text x="190.1" y="82.6" transform="rotate(-90 190.1 82.6)">1200</text>
<text x="387.4" y="81.2" transform="rotate(-90 387.4 81.2)">900</text>
<text x="119" y="88.4">160</text>
<text x="84" y="90.8" transform="rotate(48 84 90.8)">27</text>
<text x="102.1" y="104.1">160</text>
<text x="182.1" y="113.4" transform="rotate(-90 182.1 113.4)">535</text>
<text x="86" y="117.3">160</text>
<text x="108.7" y="125.8" transform="rotate(-90 108.7 125.8)">565</text>
<text x="174.1" y="123.7" transform="rotate(-90 174.1 123.7)">210</text>
<text x="69.5" y="130.3">160</text>
<text x="141.9" y="137.4" transform="rotate(19 141.9 137.4)">48°</text>
<text x="86.6" y="141.5">21,3</text>
<text x="54" y="145.9">175</text>
<text x="170.6" y="149.7" transform="rotate(-90 170.6 149.7)">50</text>
<text x="101.9" y="158.4">1150</text>
<text x="199.6" y="159.2" transform="rotate(-90 199.6 159.2)">800</text>
<text x="27.1" y="173.1" transform="rotate(-90 27.1 173.1)">1145</text>
<text x="273.8" y="183.5" transform="rotate(-90 273.8 183.5)">800</text>
<text x="182.1" y="197.7" transform="rotate(-90 182.1 197.7)">900</text>
<text x="35.1" y="207.2" transform="rotate(-90 35.1 207.2)">400</text>
<text x="71" y="216" transform="rotate(-90 71 216)">190</text>
<text x="62.6" y="239.1" transform="rotate(-90 62.6 239.1)">80</text>
</g>
<g font-size="5" fill="#00f">
<text x="303.1" y="58">Длина трубы 1300 мм</text>
<text x="317" y="227.2">Длина трубы 1250 мм</text>
</g>
<text font-size="4.8" fill="#00f" x="408.3" y="289.7">1</text>
<g font-size="4.2" fill="#00f">
<text x="103.8" y="4.2">2</text>
<text x="313.8" y="4.2">1</text>
<text x="415.9" y="150.2">A</text>
<text x="103.8" y="296.2">2</text>
<text x="313.8" y="296.2">1</text>
</g>
<g font-size="4.1" fill="#00f">
<text x="405.6" y="281.5">Лист</text>
<text x="319.2" y="295.9">Копировал</text>
<text x="378.7" y="296">Формат А3</text>
</g>
<g font-size="3.4" fill="#00f">
<text x="11.4" y="174.5" transform="rotate(-90 11.4 174.5)">Подп. и дата</text>
<text x="11.4" y="205" transform="rotate(-90 11.4 205)">Инв. № дубл.</text>
<text x="11.4" y="229.9" transform="rotate(-90 11.4 229.9)">Взам. инв. №</text>
<text x="11.4" y="259.5" transform="rotate(-90 11.4 259.5)">Подп. и дата</text>
<text x="11.4" y="290" transform="rotate(-90 11.4 290)">Инв. № подл.</text>
<text x="230.4" y="290.4">Изм.</text>
<text x="238.3" y="290.4">Лист</text>
<text x="250.9" y="290.4">№ докум.</text>
<text x="272.1" y="290.4">Подп.</text>
<text x="285.7" y="290.5">Дата</text>
</g>
</svg>
